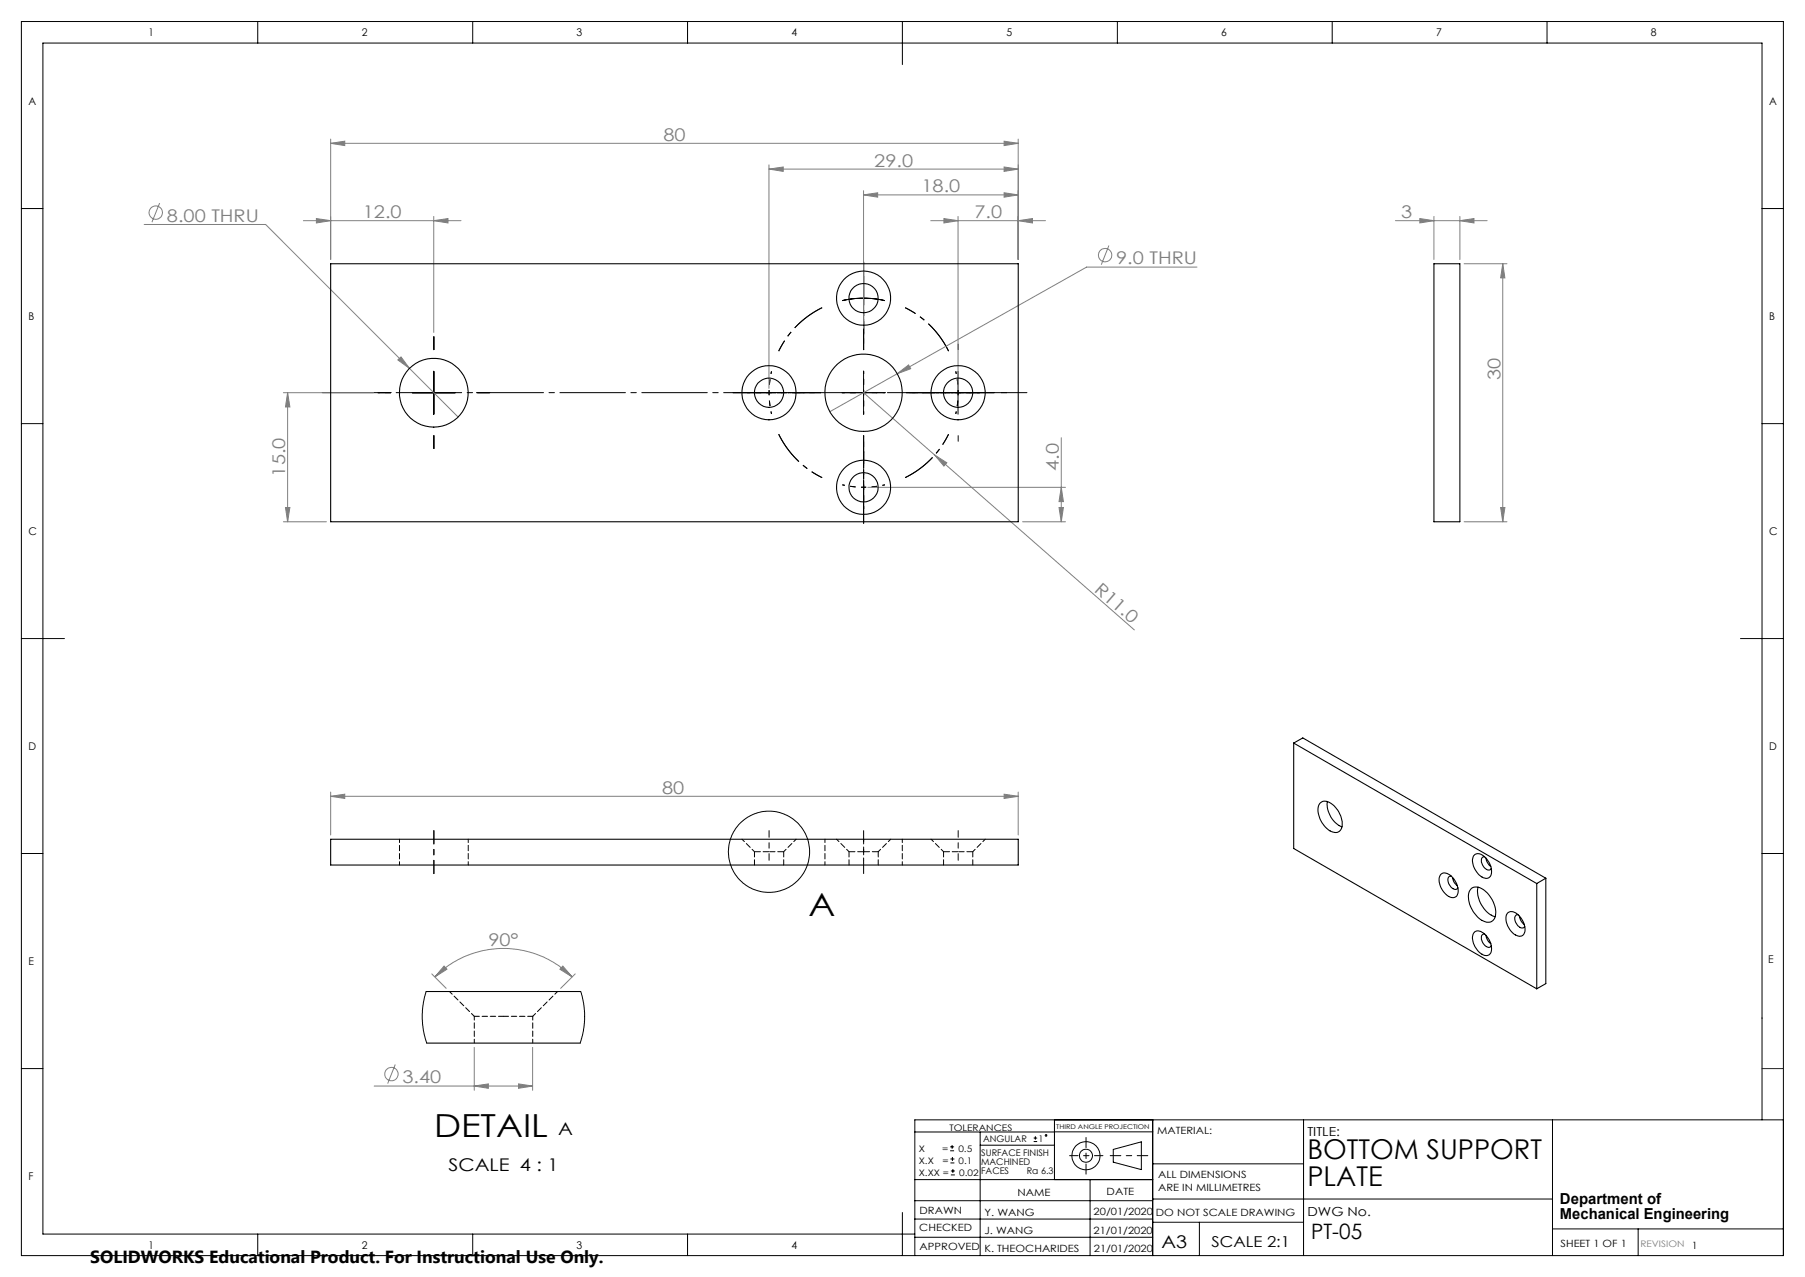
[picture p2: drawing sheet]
<svg xmlns="http://www.w3.org/2000/svg" width="420mm" height="297mm" viewBox="0 0 420 297" stroke-linecap="round" stroke-linejoin="round" font-family="sans-serif">
<g fill="none" stroke="#000" stroke-width=".23">
<path d="M5 5h410v287h-410zM60 5v5M110 5v5M160 5v5M210 5v10M260 5v5M310 5v5M360 5v5M5 48.5h5M410 48.5h5M196 69.9a22 22 0 0 1 9.9 0M200.9 64.3v10"/>
<path d="M5 98.5h5M95.9 91.3h10M100.9 86.4v9.9M195.9 91.3h10.1M200.9 86.4v9.9M217.9 91.3h10M222.9 86.4v9.9M410 98.5h5M5 148.5h10M405 148.5h10M5 198.5h5M410 198.5h5"/>
<path d="M5 248.5h5M212.9 279.3h55.3M212.9 274.4h55.3M212.9 263.3h32.5M228.1 263.3v28.7M228.1 266.3h17.3M245.4 263.2h22.8M245.4 260.5v13.9M253.6 274.4v17.6M259 267.3l6.6-1.7v6.4l-6.6-1.7zM268.2 260.5v31.5M268.2 270.7h35.1"/>
<path d="M268.2 278.9h93M303.3 260.5v31.5M361.2 260.5v31.5M410 260.5v-250.5h-400v277h202.9M415 260.5h-202.1v31.5M60 287v5M110 287v5M160 287v5M210 282v10M212.9 287.8h55.3M212.9 283.5h55.3M268.2 284.3h35.1"/>
<path d="M279.1 284.3v7.7M361.2 285.8h53.8M381.2 285.8v6.2"/>
<circle cx="178.9" cy="198.1" r="9.4"/>
<circle cx="252.7" cy="268.8" r="1.52"/>
<circle cx="252.7" cy="268.8" r="3.3"/>
</g>
<path d="M267.1 268.8h-8.8" fill="none" stroke="#000" stroke-width=".23" stroke-dasharray="15.2 1.3 1.3 1.3" stroke-dashoffset="12.8"/>
<path d="M252.7 264.6v8.5" fill="none" stroke="#000" stroke-width=".23" stroke-dasharray="15.2 1.3 1.3 1.3" stroke-dashoffset="12.9"/>
<path d="M248.9 268.8h7.7" fill="none" stroke="#000" stroke-width=".23" stroke-dasharray="15.2 1.3 1.3 1.3" stroke-dashoffset="13.3"/>
<path d="M410 248.5h5" fill="none" stroke="#00f" stroke-width=".23"/>
<g fill="none" stroke="#808080" stroke-width=".23">
<path d="M76.9 33.3l3.3-.5v1.1zM76.9 32.3v28.1M76.9 33.3h160M178.9 39.3l3.3-.5v1.1zM178.9 38.3v52M178.9 39.3h58M233.6 38.8l3.3 .5-3.3 .6zM233.6 32.8l3.3 .5-3.3 .6zM236.9 32.3v28.1M33.5 52.2h28.3l33.5 33.5M37.1 47.2l-1.8 4.5M70.6 51.3h36.7"/>
<path d="M73.6 50.8l3.3 .5-3.3 .6zM100.9 51.3l3.3-.5v1.1zM100.9 50.3v27M200.9 45.3l3.3-.5v1.1zM200.9 44.3v32M200.9 45.3h36M216.6 51.3h26.7M219.6 50.8l3.3 .5-3.3 .6zM222.9 50.3v40M233.6 44.8l3.3 .5-3.3 .6zM236.9 51.3l3.3-.5v1.1zM258 57.1l-1.7 4.5"/>
<path d="M324.7 51.3h21.3M330.4 50.8l3.3 .5-3.3 .6zM333.7 50.3v10.1M339.7 51.3l3.3-.5v1.1zM339.7 50.3v10.1M278.5 62.1h-25.7l-59.7 33.6M340.7 61.3h10M349.7 61.3l.5 3.3h-1zM349.7 61.3v60.1M65.9 91.3h21M66.9 91.3l.6 3.3h-1.1zM66.9 91.3v30.1"/>
<path d="M92.6 83.7l.7-.7 2 2.7zM95.3 85.7l11.3 11.3M200.9 91.3l16.6 14.5M208.8 86.9l2.6-2 .5 .9zM66.4 118h1.1l-.6 3.4zM201.9 113.3h46M217.5 105.8l2.8 1.8-.7 .8zM217.5 105.8l46.4 40.7M246.4 118h1l-.5 3.4zM246.9 113.3l.5 3.4h-1zM246.9 101.8v19.6M349.2 118h1l-.5 3.4z"/>
<path d="M65.9 121.4h10.1M237.9 121.4h10M340.7 121.4h10M76.9 185.2l3.3-.5v1zM76.9 184.2v10M76.9 185.2h160M233.6 184.7l3.3 .5-3.3 .5zM236.9 184.2v10M100.5 226.5l3.3 3.4M101.2 227.2a22.6 22.6 0 0 1 31.9 0M103.3 224.7l.7 .7-2.8 1.8zM131 224.7l2.1 2.5-2.8-1.8z"/>
<path d="M133.8 226.5l-3.3 3.4M87.1 252.6h36.8M92 247.6l-1.8 4.4M110.3 252.6l3.3-.5v1zM110.3 243.6v10M120.7 252.1l3.2 .5-3.2 .5zM123.9 243.6v10"/>
<circle cx="36.3" cy="49.4" r="1.55"/>
<circle cx="257.1" cy="59.3" r="1.56"/>
<circle cx="91.1" cy="249.8" r="1.56"/>
</g>
<path d="M179 91.3l.1 2.5 .4 2.5M179 91.3l.1-2.5 .4-2.4M223 91.3l-.2-2.5-.4-2.4M223 91.3l-.2 2.5-.4 2.5M201 113.3l2.4-.1 2.5-.4M201 113.3l-2.5-.1-2.5-.4" fill="none" stroke="#000" stroke-width=".23" stroke-dasharray="15.2 1.3 1.3 1.3" stroke-dashoffset="14.6" stroke-linecap="butt"/>
<path d="M191.3 71.6a22 22 0 0 0-10.1 10.1M220.7 81.7a22 22 0 0 0-10.1-10.1M181.2 101a22 22 0 0 0 10.1 10.1M210.6 111.1a22 22 0 0 0 10.1-10.1" fill="none" stroke="#000" stroke-width=".23" stroke-dasharray="15.2 1.3 1.3 1.3" stroke-dashoffset="7.3" stroke-linecap="butt"/>
<path d="M75 91.3h164" fill="none" stroke="#000" stroke-width=".23" stroke-dasharray="15.2 1.3 1.3 1.3" stroke-dashoffset="1.8"/>
<g fill="none" stroke="#000" stroke-width=".23" stroke-dasharray="15.2 1.3 1.3 1.3">
<path d="M201 64.3v-3.4M201 74.3v3.4M91 91.3h-3M101 81.3v-3M111 91.3h3M174 91.3h-3.4M184 91.3h3.4M213 91.3h-1.3M218 91.3h-3.4M223 81.3v-1.3M228 91.3h3.4M233 91.3h1.3"/>
<path d="M101 101.3v3M201 118.3v3.4M201 108.3v-3.4M223 101.3v1.3"/>
</g>
<path d="M179 91.3h-5M179 91.3h5M201 91.3v-5M201 91.3h-5M201 91.3v5M201 91.3h5M223 91.3h5M223 91.3h-5M201 113.3v5M201 113.3v-5" fill="none" stroke="#000" stroke-width=".23" stroke-dasharray="15.2 1.3 1.3 1.3" stroke-dashoffset="14.6"/>
<path d="M191 91.3h-17M201 81.3v-17M211 91.3h17M201 101.3v17" fill="none" stroke="#000" stroke-width=".23" stroke-dasharray="15.2 1.3 1.3 1.3" stroke-dashoffset="8.6"/>
<path d="M191 91.3h-4M201 81.3v-4M211 91.3h4M201 101.3v4" fill="none" stroke="#000" stroke-width=".23" stroke-dasharray="15.2 1.3 1.3 1.3" stroke-dashoffset="15.1"/>
<path d="M101 193.2v10M201 193.2v10M101 203.2v-10" fill="none" stroke="#000" stroke-width=".23" stroke-dasharray="15.2 1.3 1.3 1.3" stroke-dashoffset="12.1"/>
<path d="M179 200.1v-6.9M223 200.1v-6.9" fill="none" stroke="#000" stroke-width=".23" stroke-dasharray="15.2 1.3 1.3 1.3" stroke-dashoffset="13.7"/>
<path d="M201 200.1v-4.9" fill="none" stroke="#000" stroke-width=".23" stroke-dasharray="15.2 1.3 1.3 1.3" stroke-dashoffset="14.7"/>
<g fill="#808080">
<path d="M217.5 105.8l2.8 1.8-.7 .8z"/>
<path d="M236.9 51.3l3.3-.5v1.1zM219.6 50.8l3.3 .5-3.3 .6zM233.6 44.8l3.3 .5-3.3 .6zM200.9 45.3l3.3-.5v1.1zM233.6 38.8l3.3 .5-3.3 .6zM178.9 39.3l3.3-.5v1.1z"/>
<path d="M92.6 83.7l2.7 2-2-2.7zM208.8 86.9l3.1-1.1-.5-.9zM76.9 185.2l3.3-.5v1zM233.6 184.7l3.3 .5-3.3 .5zM330.4 50.8l3.3 .5-3.3 .6zM339.7 51.3l3.3-.5v1.1zM110.3 252.6l3.3-.5v1zM120.7 252.1l3.2 .5-3.2 .5z"/>
<path d="M131 224.7l2.1 2.5-2.8-1.8zM103.3 224.7l.7 .7-2.8 1.8z"/>
<path d="M349.2 118h1l-.5 3.4zM349.7 61.3l.5 3.3h-1z"/>
<path d="M246.4 118h1l-.5 3.4zM246.9 113.3l.5 3.4h-1zM66.4 118h1.1l-.6 3.4zM66.9 91.3l.6 3.3h-1.1z"/>
<path d="M73.6 50.8l3.3 .5-3.3 .6zM100.9 51.3l3.3-.5v1.1z"/>
<path d="M76.9 33.3l3.3-.5v1.1zM233.6 32.8l3.3 .5-3.3 .6z"/>
</g>
<g fill="none" stroke="#000" stroke-width=".25">
<path d="M76.9 61.3h160v60.1h-160zM333.7 61.3h6v60.1h-6zM301 172.8l56.6 32.7M301 172.8v24.5l56.6 32.7M301 172.8l2.1-1.2 56.6 32.7M76.9 195.2h160v6h-160zM307.2 186.7a2.31 2.31 0 0 1 3.2 .7 5.4 5.4 0 0 1 1.6 5.5 1.86 1.86 0 0 1-2.9 .1 5.7 5.7 0 0 1-2.2-5.8zM308.9 186.4a5.9 5.9 0 0 0 3.3 5.9M342.9 199.1a1.67 1.67 0 0 1 2.6 .2 3.9 3.9 0 0 1 1.2 4.6 2.07 2.07 0 0 1-3-1 4 4 0 0 1-.8-3.8zM345.4 199.3a.82 .82 0 0 0-.7 1.2 2.04 2.04 0 0 0 2 1.8l.3-.3M345.8 199.6a2.55 2.55 0 0 0 1.1 1.9M335.2 203.4a1.96 1.96 0 0 1 2.8 .6 4.2 4.2 0 0 1 1.1 4.2 1.63 1.63 0 0 1-2.6-.2 4.2 4.2 0 0 1-1.4-4.4z"/>
<path d="M337.7 203.8a.9 .9 0 0 0-.8 .5 .9 .9 0 0 0 .1 .9 1.83 1.83 0 0 0 1.9 1.6l.3-.4M338 204.1a2.69 2.69 0 0 0 1.1 1.9M342.4 206.6a2.67 2.67 0 0 1 3.4 .8 6.2 6.2 0 0 1 2 6.2 1.93 1.93 0 0 1-3 .5 6.5 6.5 0 0 1-2.9-6.7zM343 216.8a2.07 2.07 0 0 1 3 1 3.5 3.5 0 0 1 .7 4.1 1.89 1.89 0 0 1-2.7-.7 4.1 4.1 0 0 1-1.1-4.1zM343.9 206.3a6.4 6.4 0 0 0 4 6.9M345.4 217.2a.82 .82 0 0 0-.7 1.2 2.04 2.04 0 0 0 2 1.9l.3-.4M345.8 217.6a2.69 2.69 0 0 0 1.1 1.9M350.8 212.3a1.93 1.93 0 0 1 2.7 .7 4.1 4.1 0 0 1 1.1 4.2 1.49 1.49 0 0 1-2.3 .1 4.4 4.4 0 0 1-1.6-4.8zM353.2 212.8a.9 .9 0 0 0-.8 .5 .9 .9 0 0 0 .2 .9 1.92 1.92 0 0 0 1.9 1.6l.3-.4M353.6 213.1a2.71 2.71 0 0 0 1 1.9M357.6 205.5v24.5M359.7 204.3l-2.1 1.2"/>
<path d="M359.7 204.3v24.5l-2.1 1.2M99.2 230.6h35.9M99.3 242.6h35.7"/>
<circle cx="200.9" cy="69.3" r="3.4"/>
<circle cx="200.9" cy="69.3" r="6.3"/>
<circle cx="100.9" cy="91.3" r="8"/>
<circle cx="178.9" cy="91.3" r="6.3"/>
<circle cx="178.9" cy="91.3" r="3.4"/>
<circle cx="200.9" cy="91.3" r="9"/>
<circle cx="222.9" cy="91.3" r="3.4"/>
<circle cx="222.9" cy="91.3" r="6.3"/>
<circle cx="200.9" cy="113.3" r="3.4"/>
<circle cx="200.9" cy="113.3" r="6.3"/>
</g>
<path d="M175.6 198.1h3.4M179 198.1h3.4M197.6 198.1h3.4M201 198.1h3.4M219.6 198.1h3.4M223 198.1h3.4" fill="none" stroke="#000" stroke-width=".23" stroke-dasharray="1.3 .6" stroke-dashoffset="-.1"/>
<path d="M93 195.2v6M172.7 195.2l2.9 2.9M182.4 198.1l2.9-2.9M192 195.2v6M194.7 195.2l2.9 2.9M204.4 198.1l2.9-2.9M216.7 195.2l2.9 2.9M226.4 198.1l2.9-2.9M109 201.2v-6M210 201.2v-6" fill="none" stroke="#000" stroke-width=".23" stroke-dasharray="1.3 .6" stroke-dashoffset=".5"/>
<path d="M175.6 198.1v3.1M197.6 198.1v3.1M219.6 198.1v3.1M182.4 201.2v-3.1M204.4 201.2v-3.1M226.4 201.2v-3.1" fill="none" stroke="#000" stroke-width=".23" stroke-dasharray="1.3 .6"/>
<g fill="none" stroke="#000" stroke-width=".23">
<path d="M99.2 230.6l-.8 3.4-.2 3.1 .3 2.4 .8 3.1M135.1 230.6l.7 2.8 .2 3.9-.2 2.3-.8 3M221.1 267.6h.9M221.1 266.7h.9M221.2 270.5h.9M221.2 269.6h.9M221.3 273.3h.9M221.3 272.3h.9M221.5 266.3v.9M221.6 269.1v.9M221.7 271.9v.9M240.5 265.5h.8"/>
<path d="M240.5 264.7h.8M240.9 264.3v.8"/>
<circle cx="243.4" cy="264.1" r=".21"/>
</g>
<path d="M110.4 236.4h6.8M117.2 236.4h6.8" fill="none" stroke="#000" stroke-width=".23" stroke-dasharray="1.3 .6" stroke-dashoffset=".1"/>
<path d="M104.6 230.6l5.8 5.8M124 236.4l5.8-5.8" fill="none" stroke="#000" stroke-width=".23" stroke-dasharray="1.3 .6" stroke-dashoffset=".3"/>
<path d="M110.4 236.4v6.2M124 242.6v-6.2" fill="none" stroke="#000" stroke-width=".23" stroke-dasharray="1.3 .6" stroke-dashoffset=".4"/>
<g font-size="7.4">
<text x="188.2" y="213">A</text>
<text x="101" y="264.4">DETAIL</text>
</g>
<g font-size="6.3">
<text x="304.2" y="269.6">BOTTOM SUPPORT</text>
<text x="304.2" y="275.9">PLATE</text>
</g>
<text font-size="4.9" x="305.1" y="288.2">PT-05</text>
<g font-size="4.1" fill="#808080">
<text x="154.4" y="32.8">80</text>
<text x="203.4" y="38.8">29.0</text>
<text x="214.4" y="44.8">18.0</text>
<text x="38.8" y="51.6">8.00 THRU</text>
<text x="84.4" y="50.8">12.0</text>
<text x="226.7" y="50.8">7.0</text>
<text x="326" y="50.8">3</text>
<text x="259.7" y="61.5">9.0 THRU</text>
<text x="349.1" y="88.3" transform="rotate(-90 349.1 88.3)">30</text>
<text x="66.4" y="110.8" transform="rotate(-90 66.4 110.8)">15.0</text>
<text x="246.4" y="109.6" transform="rotate(-90 246.4 109.6)">4.0</text>
<text x="254.4" y="137.4" transform="rotate(41 254.4 137.4)">R11.0</text>
<text x="154.1" y="184.6">80</text>
<text x="113.6" y="220">90°</text>
<text x="93.7" y="251.9">3.40</text>
</g>
<g font-size="4.1">
<text x="129.9" y="264.1">A</text>
<text x="104.3" y="272.3">SCALE 4 : 1</text>
<text x="21" y="293.7">SOLIDWORKS Educational Product. For Instructional Use Only.</text>
<text x="270.2" y="290.1">A3</text>
</g>
<g font-size="3.5">
<text x="363" y="279.9">Department of</text>
<text x="363" y="283.4">Mechanical Engineering</text>
<text x="281.9" y="290">SCALE 2:1</text>
</g>
<g font-size="2.9">
<text x="304.2" y="264.3">TITLE:</text>
<text x="304.2" y="282.8">DWG No.</text>
</g>
<g font-size="2.5">
<text x="34.6" y="8.4">1</text>
<text x="84.2" y="8.4">2</text>
<text x="134.2" y="8.4">3</text>
<text x="184.2" y="8.4">4</text>
<text x="234.2" y="8.4">5</text>
<text x="284.2" y="8.4">6</text>
<text x="334.2" y="8.4">7</text>
<text x="384.2" y="8.4">8</text>
<text x="6.7" y="24.4">A</text>
<text x="411.7" y="24.4">A</text>
<text x="6.7" y="74.4">B</text>
<text x="411.7" y="74.4">B</text>
<text x="6.7" y="124.4">C</text>
<text x="411.7" y="124.4">C</text>
<text x="6.7" y="174.4">D</text>
<text x="411.7" y="174.4">D</text>
<text x="6.7" y="224.4">E</text>
<text x="411.4" y="224">E</text>
<text x="6.7" y="274.4">F</text>
<text x="34.6" y="290.4">1</text>
<text x="84.2" y="290.4">2</text>
<text x="134.2" y="290.4">3</text>
<text x="184.2" y="290.4">4</text>
</g>
<g font-size="2.3">
<text x="269.3" y="263.8">MATERIAL:</text>
<text x="269.5" y="273.9">ALL DIMENSIONS</text>
<text x="236.8" y="278.1">NAME</text>
<text x="257.5" y="277.8">DATE</text>
<text x="269.5" y="276.9">ARE IN MILLIMETRES</text>
<text x="213.9" y="286.4">CHECKED</text>
<text x="214" y="282.3">DRAWN</text>
<text x="229.1" y="287">J. WANG</text>
<text x="229.1" y="282.8">Y. WANG</text>
<text x="254.5" y="282.7">20/01/2020</text>
<text x="254.5" y="286.9">21/01/2020</text>
<text x="269" y="282.7">DO NOT SCALE DRAWING</text>
<text x="214" y="290.7">APPROVED</text>
<text x="229.1" y="291.1">K. THEOCHARIDES</text>
<text x="254.5" y="291.1">21/01/2020</text>
<text x="363.1" y="290">SHEET 1 OF 1</text>
<text x="393.7" y="290.5">1</text>
</g>
<g font-size="2.1">
<text x="220.9" y="263.1">TOLERANCES</text>
<text x="213.8" y="267.9">X</text>
<text x="219.2" y="267.9">=</text>
<text x="223" y="267.9">0.5</text>
<text x="228.3" y="268.8">SURFACE FINISH</text>
<text x="228.8" y="265.6">ANGULAR</text>
<text x="241.6" y="265.6">1</text>
<text x="213.8" y="270.7">X.X</text>
<text x="213.8" y="273.5">X.XX =</text>
<text x="219.3" y="270.7">=</text>
<text x="223.1" y="270.7">0.1</text>
<text x="223.2" y="273.5">0.02</text>
<text x="228.3" y="270.9">MACHINED</text>
<text x="228.3" y="273">FACES</text>
<text x="238.9" y="273">Ra 6.3</text>
</g>
<text font-size="2.1" fill="#808080" x="381.7" y="290.1">REVISION</text>
<text font-size="1.5" x="245.8" y="262.7">THIRD ANGLE PROJECTION</text>
</svg>
